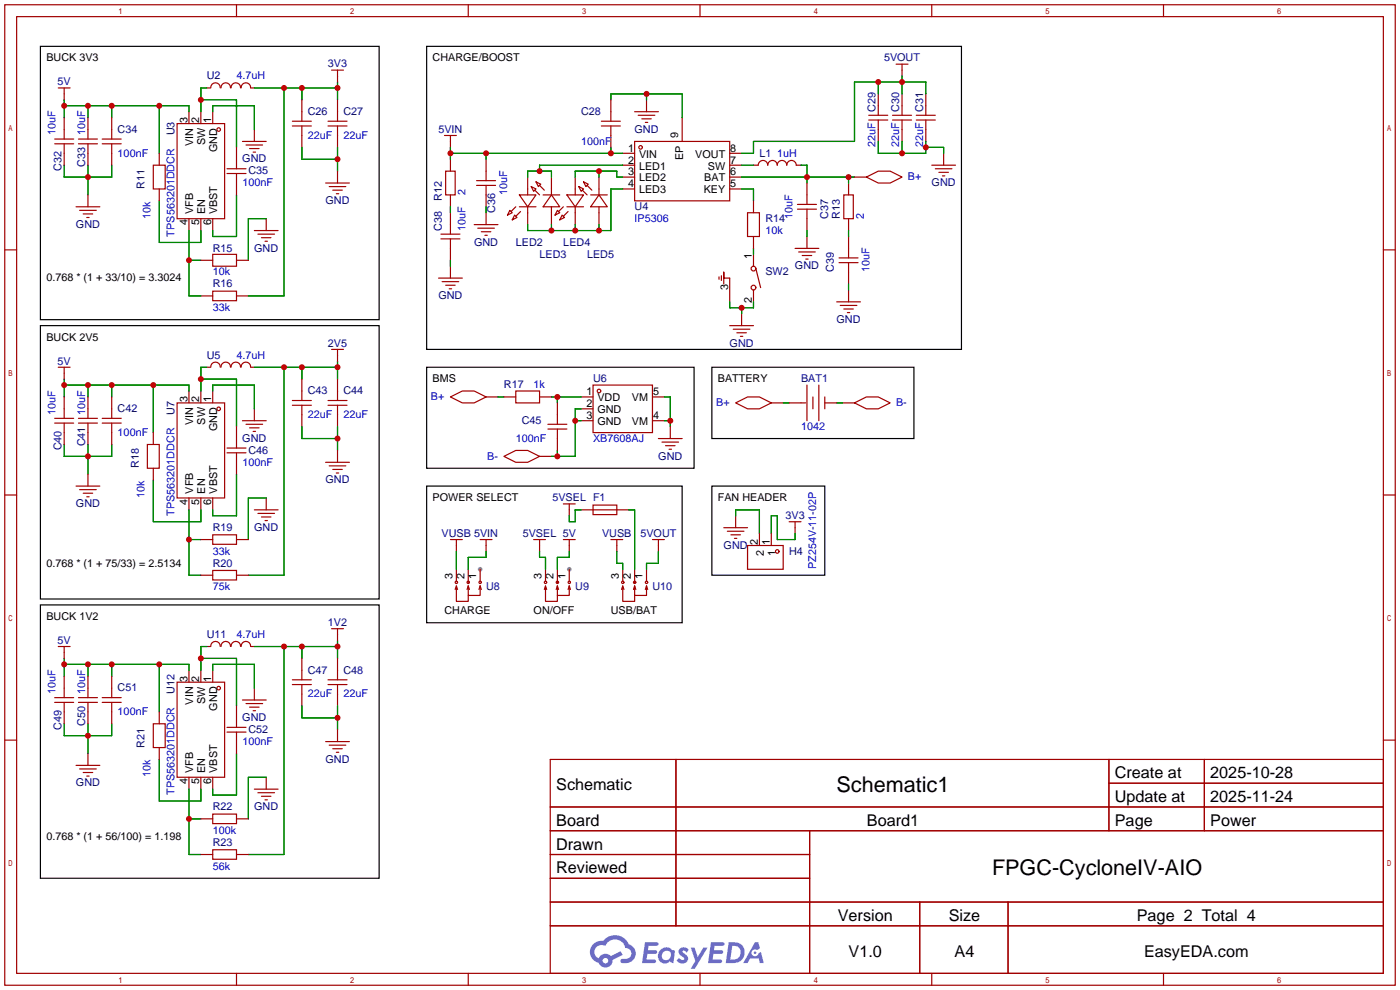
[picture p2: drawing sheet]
<svg xmlns="http://www.w3.org/2000/svg" width="299mm" height="212mm" viewBox="0 0 299 212" stroke-linecap="round" stroke-linejoin="round" font-family="sans-serif">
<g fill="#999">
<circle cx="102.6" cy="121.7" r=".51"/>
<circle cx="121.7" cy="121.7" r=".51"/>
</g>
<g fill="none" stroke="#a10000" stroke-width=".25">
<path d="M1 1h297.2v209.6h-297.2zM3.6 3.6h292.1v204.4h-292.1zM50.5 1v2.6M100.1 1v2.6M149.6 1v2.6M199.1 1v2.6M248.7 1v2.6M1 53.4h2.6M295.7 53.4h2.5M1 105.8h2.6M295.7 105.8h2.5M1 158.2h2.6"/>
<path d="M295.7 158.2h2.5M117.6 162.3h178.1v45.7h-178.1zM117.6 172.5h178.1M117.6 177.5h178.1M144.5 162.3v35.6M173 177.5v30.5M237 162.3v15.2M237 167.4h58.7M257.4 162.3v15.2M117.6 182.6h55.4M117.6 192.8h178.1M117.6 187.7h55.4"/>
<path d="M117.6 197.9h178.1M196.6 192.8v15.2M215.4 192.8v15.2M50.5 208v2.6M100.1 208v2.6M149.6 208v2.6M199.1 208v2.6M248.7 208v2.6"/>
</g>
<g fill="#5487ff">
<path d="M145.3 202.7a1.3 1.3 0 0 1 1.9 .3l-.4 .6a.54 .54 0 0 0-.9-.2l.1 .2a1.34 1.34 0 0 1 .9 1.8 1.47 1.47 0 0 1-2.3-.1l.5-.6 .8 .5a.31 .31 0 0 0 .4-.3 .31 .31 0 0 0-.3-.4 1.12 1.12 0 0 1-.7-1.8z"/>
<path d="M147.6 202.5h.9l.6 2 1.2-2h.9l-2.7 4.6h-.9l1-1.7z"/>
<path d="M137.8 201.4h1.7a1.31 1.31 0 0 1 1.2 .2 .4 .4 0 0 1-.3 .5l-1.8 .1-.1 .9h1.6a.4 .4 0 0 1 .4 .4 .4 .4 0 0 1-.5 .4h-1.6l-.2 1.2h1.4a.46 .46 0 0 1 .5 0 .46 .46 0 0 1 .1 .5l-.4 .2h-2.6z"/>
<path d="M151.9 201.4h1.7a1.32 1.32 0 0 1 1.2 .2 .39 .39 0 0 1-.3 .5l-1.8 .1-.1 .9h1.6a.4 .4 0 0 1 .4 .4 .4 .4 0 0 1-.4 .4h-1.7l-.2 1.2h1.4a.46 .46 0 0 1 .5 0 .46 .46 0 0 1 .1 .5l-.4 .2h-2.6z"/>
<path d="M161.3 201.4h.8l.3 1.3-.6 .4a.75 .75 0 0 0-1.1 .3 .75 .75 0 0 0 .5 1 .75 .75 0 0 0 .9-.7l.5-.2 .6 2.3h-.8l-.3-.9h-1.8l-.5 .9h-1z"/>
<path d="M155.7 201.4l-.6 4.4h1.5a2.27 2.27 0 0 0 2.6-2.2 2.27 2.27 0 0 0-2.7-2.2zM156.5 202.1a1.5 1.5 0 0 1 1.8 1.6 1.5 1.5 0 0 1-1.9 1.4h-.3z"/>
<path d="M141.2 203a1.6 1.6 0 0 0-.3 2.3 1.6 1.6 0 0 0 2.3 .2l.7 .3 .3-2.4-.1-.3-.5-.1a1.58 1.58 0 0 0-2.4 0zM141.8 203.5a.98 .98 0 0 1 1.6 .4 .98 .98 0 0 1-1.1 1.3 .94 .94 0 0 1-.9-.7 .94 .94 0 0 1 .4-1z"/>
<path d="M126.8 201.8a2.37 2.37 0 0 0 1.1 4 1.54 1.54 0 0 0 1.8 1 1.54 1.54 0 0 0 1.2-1.6l2.2-1.1-.5-.8-2 1a1.57 1.57 0 0 0-2.7 .5 1.5 1.5 0 0 1-.7-2.1 1.5 1.5 0 0 1 2.2-.5 2.23 2.23 0 0 1 2.3-1.4 2.23 2.23 0 0 1 2 1.8 1.16 1.16 0 0 1 1.2 1.1 1.16 1.16 0 0 1-1.1 1.2h-.7a.47 .47 0 0 0-.5 .4 .47 .47 0 0 0 .4 .5 2.17 2.17 0 0 0 2.5-.9 2.17 2.17 0 0 0-.3-2.7l-.8-.4a3.2 3.2 0 0 0-5.5-.7l-1.1 .1zM128.8 205.3a.6 .6 0 0 1 1.2 0 .6 .6 0 0 1-1.2 0z"/>
<circle cx="161.4" cy="203.6" r=".28"/>
</g>
<g fill="none" stroke="#a10000" stroke-width=".25">
<path d="M12.4 18.8h2.6M13.7 18.8v2.5M44.2 18.8h.8M47.1 18.8a1.01 1.01 0 0 0-1-1.1 1.01 1.01 0 0 0-1.1 1.1M49.3 18.8a1.01 1.01 0 0 0-1.1-1.1 1.01 1.01 0 0 0-1 1.1M51.4 18.8a1.01 1.01 0 0 0-1-1.1 1.01 1.01 0 0 0-1 1.1M53.6 18.8a1.01 1.01 0 0 0-1-1.1 1.01 1.01 0 0 0-1.1 1.1M53.6 18.8h.8M70.9 15h2.5M72.1 15v2.5M191.5 13.7h2.6M192.8 13.7v2.6"/>
<path d="M11.7 29.7h4M11.7 30.7h4M13.7 25.1v4.6M13.7 30.7v4.6M16.8 29.7h4M16.8 30.7h4M18.8 25.1v4.6M18.8 30.7v4.6M21.8 29.7h4.1M21.8 30.7h4.1M23.9 25.1v4.6M23.9 30.7v4.6"/>
<path d="M32.8 35.3h2.5v5.1h-2.5zM34 32.8v2.5M37.8 26.4h10.2v20.3h-10.2zM40.4 23.9v2.5M42.9 23.9v2.5M45.5 23.9v2.5M48.5 36.1h4.1M48.5 37.1h4.1M50.5 31.5v4.6M50.5 37.1v4.6M51.8 30.2h5.1M52.6 31h3.5"/>
<path d="M53.3 31.8h2.1M54.1 32.5h.5M54.4 27.7v2.5M62.5 26.9h4M62.5 25.9h4M64.5 21.3v4.6M64.5 26.9v4.6M69.6 39.1h5.1M70.1 26.9h4.1M70.1 25.9h4.1M70.4 39.9h3.5M72.1 21.3v4.6"/>
<path d="M72.1 26.9v4.6M72.1 36.6v2.5M95 29h2.5M95.2 36.6h2.1v5.1h-2.1zM96.3 29v2.5M96.3 34v2.6M101.9 38.6h4M101.9 39.6h4M103.9 34v4.6M103.9 39.6v4.6M112.8 37.8v3.9M113.5 39.9l1.1 .5-.6 .5z"/>
<path d="M114.6 38.9l1 .5-.5 .5zM115.3 39.6l1 1M117.9 37.8v3.9M122.9 37.8v3.9M123.7 39.9l1 .5-.5 .5zM124.7 38.9l1 .5-.5 .5zM125.5 39.6l1 1M128 37.8v3.9M128.5 26.9h4.1M128.5 25.9h4.1M130.6 21.3v4.6M130.6 26.9v4.6"/>
<path d="M133.1 32.8h2.5M133.1 35.3h2.5M133.1 37.8h2.5M135.6 30.2h20.4v12.7h-20.4zM135.6 23.9h5.1M136.4 24.6h3.6M137.2 25.4h2M137.9 26.2h.5M138.2 21.3v2.6M145.8 25.1v5.1M156 32.8h2.5M156 35.3h2.5"/>
<path d="M156 37.8h2.5M161 35.3h1.1a1.02 1.02 0 0 1 1-1 1.02 1.02 0 0 1 1 1 1.02 1.02 0 0 1 1-1 1.02 1.02 0 0 1 1 1 1.02 1.02 0 0 1 1-1 1.02 1.02 0 0 1 1 1 1.02 1.02 0 0 1 1.1-1 1.02 1.02 0 0 1 1 1h1M172.5 39.1v4.6M181.4 39.1v2.6M182.6 37.8h2.6M185.2 37.8l2.5-1.2h2.5l2.6 1.2-2.6 1.3h-2.5zM185.7 24.6h4M185.7 25.7h4M187.7 20.1v4.5M187.7 25.7v4.5M190.8 24.6h4M190.8 25.7h4"/>
<path d="M192.8 20.1v4.5M192.8 25.7v4.5M195.8 24.6h4.1M195.8 25.7h4.1M197.9 20.1v4.5M197.9 25.7v4.5M199.1 35.3h5.1M199.9 36.1h3.6M200.7 36.8h2M201.4 37.6h.5M201.7 32.8v2.5M16.3 44.2h5"/>
<path d="M17 45h3.6M17.8 45.7h2M18.5 46.5h.5M18.8 41.7v2.5M34 40.4v2.5M40.4 46.7v2.6M42.9 46.7v2.6M42.9 55.6h2.6M45.5 54.4h5v2.5h-5zM45.5 46.7v2.6M50.5 55.6h2.6M54.4 49.3h5"/>
<path d="M55.1 50h3.6M55.9 50.8h2M56.6 51.6h.5M56.9 46.7v2.6M71.1 40.6h2.1M71.9 41.4h.5M93.7 59.4h5.1M94.2 50h4.1M94.2 51.1h4.1M96.3 41.7v2.5M96.3 45.5v4.5M96.3 51.1v4.5"/>
<path d="M96.3 56.9v2.5M101.3 48h5.1M102.1 48.8h3.6M102.9 49.5h2M103.6 50.3h.5M103.9 45.5v2.5M109 45l.5 .5-1 .5zM110 46l.5 .5-1 .5zM110.2 44.2l-1 1M111 41.7h3.6l-1.8 2.5zM111 44.2h3.6M111.3 45.2l-1.1 1"/>
<path d="M112.8 44.2v3.8M114.3 40.6l1 1.1M116.1 41.7h3.5M117.9 41.7l1.7 2.5h-3.5zM117.9 44.2v3.8M119.1 45l.5 .5-1 .5zM120.1 46l.5 .5-1 .5zM120.4 44.2l-1 1M121.2 41.7h3.5l-1.8 2.5zM121.2 44.2h3.5M121.4 45.2l-1 1M122.9 44.2v3.8"/>
<path d="M124.5 40.6l1 1.1M126.2 41.7h3.6M128 41.7l1.8 2.5h-3.6zM128 44.2v3.8M133.1 40.4h2.5M153.7 59.2v.5M154.2 58.9v1M156 40.4h2.5M159.8 45.5h2.5v5h-2.5zM161 42.9v2.6M161 50.5v2.6M161 54.4v2.5"/>
<path d="M161.5 57.4l1.1 4.1M169.9 53.1h5.1M170.4 43.7h4.1M170.4 44.7h4.1M170.7 53.8h3.5M171.4 54.6h2.1M172.2 55.4h.5M172.5 44.7v4.6M172.5 50.5v2.6M179.3 55.1h4.1M179.3 56.1h4.1M180.3 41.7h2.1v5h-2.1z"/>
<path d="M181.4 46.7v2.6M181.4 50.5v4.6M181.4 56.1v4.6M12.4 78.5h2.6M13.7 78.5v2.5M42.9 63.2h2.6M44.2 78.5h.8M45.5 62.2h5v2.1h-5zM47.1 78.5a1.01 1.01 0 0 0-1-1.1 1.01 1.01 0 0 0-1.1 1.1M49.3 78.5a1.01 1.01 0 0 0-1.1-1.1 1.01 1.01 0 0 0-1 1.1M50.5 63.2h2.6M51.4 78.5a1.01 1.01 0 0 0-1-1.1 1.01 1.01 0 0 0-1 1.1"/>
<path d="M53.6 78.5a1.01 1.01 0 0 0-1-1.1 1.01 1.01 0 0 0-1.1 1.1M53.6 78.5h.8M70.9 74.7h2.5M72.1 74.7v2.5M94.5 60.2h3.5M95.2 61h2.1M96 61.7h.5M154.7 60.7v-2.5v1.2h1.3v5.1M156 69.6h5M156.7 70.4h3.6M157.5 71.1h2M158.2 71.9h.5"/>
<path d="M158.5 67.1v2.5M161 62v2.5M178.8 64.5h5.1M179.6 65.3h3.5M180.3 66h2.1M181.1 66.8h.5M181.4 62v2.5M11.7 89.4h4M11.7 90.4h4M13.7 84.8v4.6M13.7 90.4v4.6M16.8 89.4h4"/>
<path d="M16.8 90.4h4M18.8 84.8v4.6M18.8 90.4v4.6M21.8 89.4h4.1M21.8 90.4h4.1M23.9 84.8v4.6M23.9 90.4v4.6M31.5 95h2.5v5.1h-2.5zM32.8 92.5v2.5M37.8 86.1h10.2v20.3h-10.2zM40.4 83.6v2.5M42.9 83.6v2.5"/>
<path d="M45.5 83.6v2.5M48.5 96.8h4.1M48.5 95.8h4.1M50.5 91.2v4.6M50.5 96.8v4.5M51.8 89.9h5.1M52.6 90.7h3.5M53.3 91.4h2.1M54.1 92.2h.5M54.4 87.4v2.5M62.5 86.6h4M62.5 85.6h4"/>
<path d="M64.5 81v4.6M64.5 86.6v4.6M69.6 98.8h5.1M70.1 86.6h4.1M70.1 85.6h4.1M70.4 99.6h3.5M72.1 81v4.6M72.1 86.6v4.6M72.1 96.3v2.5M96.3 84.8l2.5-1.2h2.5l2.6 1.2-2.6 1.3h-2.5zM103.9 84.8h2.5M107.7 97.5l2.5-1.2h2.6l2.5 1.2-2.5 1.3h-2.6z"/>
<path d="M107.7 84.8h2.5M110.2 83.6h5.1v2.5h-5.1zM115.3 84.8h2.6M115.3 97.5h2.6M117.1 90.7h4.1M117.1 91.7h4.1M119.1 86.1v4.6M119.1 91.7v4.6M124.2 84.8h2.5M124.2 87.4h2.5M124.2 89.9h2.5M126.7 82.3h12.7v10.2h-12.7z"/>
<path d="M139.4 84.8h2.6M139.4 89.9h2.6M140.7 93.7h5.1M141.5 94.5h3.5M142.2 95.2h2.1M143 96h.5M143.3 91.2v2.5M157.2 86.1l2.6-1.3h2.5l2.5 1.3-2.5 1.3h-2.5zM164.8 86.1h2.6M168.7 86.1h3.5M172.5 82.3v7.6M173.7 84.8v2.6"/>
<path d="M175 82.3v7.6M176.3 86.1h2.5M176.3 84.8v2.6M180.1 86.1h2.5M182.6 86.1l2.6-1.3h2.5l2.5 1.3-2.5 1.3h-2.5zM16.3 103.9h5M17 104.6h3.6M17.8 105.4h2M18.5 106.2h.5M18.8 101.3v2.6M32.8 100.1v2.5M40.4 106.4v2.6"/>
<path d="M42.9 106.4v2.6M42.9 115.3h2.6M45.5 114.3h5v2h-5zM45.5 106.4v2.6M50.5 115.3h2.6M54.4 109h5M55.1 109.7h3.6M55.9 110.5h2M56.6 111.3h.5M56.9 106.4v2.6M71.1 100.3h2.1M71.9 101.1h.5"/>
<path d="M96.3 115.3h2.5M97.5 115.3v2.6M102.6 115.3h2.6M103.9 115.3v2.6M114 115.3h2.6M115.3 115.3v2.6M120.4 115.3h2.5M120.4 107.7h2.5M121.7 107.7v2.5M121.7 115.3v2.6M124.2 109h10.2M126.7 107.9h5.1v2.1h-5.1z"/>
<path d="M130.6 115.3h2.5M131.8 115.3v2.6M139.4 115.3h2.6M140.7 115.3v2.6M154.7 112.8h5.1M155.4 113.5h3.6M156.2 114.3h2M157 115.1h.5M157.2 110.2v2.6M159.8 116.6h7.6v5.1h-7.6zM162.3 114v2.6M164.8 114v2.6"/>
<path d="M168.7 111.5h2.5M169.9 111.5v2.5M12.4 138.2h2.6M13.7 138.2v2.5M42.9 122.9h2.6M44.2 138.2h.8M45.5 121.9h5v2.1h-5zM47.1 138.2a1.01 1.01 0 0 0-1-1.1 1.01 1.01 0 0 0-1.1 1.1M49.3 138.2a1.01 1.01 0 0 0-1.1-1.1 1.01 1.01 0 0 0-1 1.1M50.5 122.9h2.6M51.4 138.2a1.01 1.01 0 0 0-1-1.1 1.01 1.01 0 0 0-1 1.1M53.6 138.2a1.01 1.01 0 0 0-1-1.1 1.01 1.01 0 0 0-1.1 1.1"/>
<path d="M53.6 138.2h.8M70.9 134.4h2.5M72.1 134.4v2.5M97.3 126l.2-.8 .3 .8M97.5 125.5v3h2.6v-1.2M97.5 121.7v2.5M100.1 125.2v2.1h2.5v-2.1M100.1 121.7v3M100.1 125.2l-.3 .8M100.1 125.2l.2 .8M102.6 121.7v2.5M102.6 125.2l.3 .8"/>
<path d="M102.6 125.2l-.2 .8M116.3 126l.3-.8 .2 .8M116.6 125.5v3h2.5v-1.2M116.6 121.7v2.5M119.1 125.2v2.1h2.6v-2.1M119.1 121.7v3M119.1 125.2l-.2 .8M119.1 125.2l.3 .8M121.7 121.7v2.5M121.7 125.2l.2 .8M121.7 125.2l-.3 .8M132.8 126l.3-.8 .2 .8"/>
<path d="M133.1 125.5v3h2.5v-1.2M133.1 121.7v2.5M135.6 125.2v2.1h2.6v-2.1M135.6 121.7v3M135.6 125.2l-.2 .8M135.6 125.2l.3 .8M138.2 121.7v2.5M138.2 125.2l.2 .8M138.2 125.2l-.3 .8M11.7 149.1h4M11.7 150.1h4M13.7 144.5v4.6"/>
<path d="M13.7 150.1v4.6M16.8 149.1h4M16.8 150.1h4M18.8 144.5v4.6M18.8 150.1v4.6M21.8 149.1h4.1M21.8 150.1h4.1M23.9 144.5v4.6M23.9 150.1v4.6M32.8 154.7h2.5v5.1h-2.5zM34 152.1v2.6M34 159.8v2.5"/>
<path d="M37.8 145.8h10.2v20.3h-10.2zM40.4 143.3v2.5M42.9 143.3v2.5M45.5 143.3v2.5M48.5 156.5h4.1M48.5 155.4h4.1M50.5 150.9v4.5M50.5 156.5v4.5M51.8 149.6h5.1M52.6 150.4h3.5M53.3 151.1h2.1M54.1 151.9h.5"/>
<path d="M54.4 147.1v2.5M62.5 146.3h4M62.5 145.3h4M64.5 140.7v4.6M64.5 146.3v4.6M69.6 158.5h5.1M70.1 146.3h4.1M70.1 145.3h4.1M70.4 159.3h3.5M72.1 140.7v4.6M72.1 146.3v4.6M72.1 156v2.5"/>
<path d="M16.3 163.6h5M17 164.3h3.6M17.8 165.1h2M18.5 165.9h.5M18.8 161v2.6M40.4 166.1v2.6M42.9 166.1v2.6M42.9 175h2.6M45.5 174h5v2h-5zM45.5 166.1v2.6M50.5 175h2.6M54.4 168.7h5"/>
<path d="M55.1 169.4h3.6M55.9 170.2h2M56.6 170.9h.5M56.9 166.1v2.6M71.1 160h2.1M71.9 160.8h.5M42.9 182.6h2.6M45.5 181.6h5v2h-5zM50.5 182.6h2.6"/>
<circle cx="46.7" cy="27.7" r=".38"/>
<circle cx="136.9" cy="31.5" r=".38"/>
<circle cx="161" cy="57.4" r=".51"/>
<circle cx="161" cy="61.5" r=".51"/>
<circle cx="46.7" cy="87.4" r=".38"/>
<circle cx="128" cy="83.6" r=".38"/>
<circle cx="166.1" cy="117.9" r=".38"/>
<circle cx="97.5" cy="124.5" r=".25"/>
<circle cx="100.1" cy="124.5" r=".25"/>
<circle cx="102.6" cy="124.5" r=".25"/>
<circle cx="116.6" cy="124.5" r=".25"/>
<circle cx="119.1" cy="124.5" r=".25"/>
<circle cx="121.7" cy="124.5" r=".25"/>
<circle cx="133.1" cy="124.5" r=".25"/>
<circle cx="135.6" cy="124.5" r=".25"/>
<circle cx="138.2" cy="124.5" r=".25"/>
<circle cx="46.7" cy="147.1" r=".38"/>
</g>
<g fill="none" stroke="#008700" stroke-width=".25">
<path d="M44.2 18.8h-1.3v5.1M54.4 18.8h17.7M60.7 18.8v44.4h-7.6M64.5 18.8v2.5M72.1 17.5v3.8M187.7 17.5v2.6M192.8 16.3v3.8M13.7 35.3v2.5h10.2v-2.5M13.7 22.6h26.7v1.3M13.7 21.3v3.8M18.8 22.6v2.5M18.8 35.3v6.4"/>
<path d="M23.9 22.6v2.5M34 22.6v10.2M42.9 21.3h7.6v10.2M45.5 23.9v-1.3h8.9v5.1M64.5 31.5v2.5h7.6M72.1 31.5v5.1M96.3 31.5v2.5M96.3 32.8h36.8M103.9 32.8v1.2M112.8 37.8v-1.2h5.1v1.2M122.9 37.8v-1.2h8.9v1.2h1.3M128 36.6v1.2"/>
<path d="M130.6 21.3v-1.2h15.2v5M130.6 31.5v1.3M133.1 35.3h-17.8v1.3M138.2 20.1v1.2M158.5 37.8h24.1M158.5 35.3h2.5M171.2 35.3h1.3v3.8M181.4 37.8v1.3M187.7 30.2v2.6h10.2v-2.6M192.8 30.2v2.6M197.9 20.1v-2.6h-15.3v12.7h-21.6v2.6h-2.5M197.9 31.5h3.8v1.3"/>
<path d="M34 42.9v8.9h8.9v-2.5M40.4 49.3v13.9h2.5M40.4 55.6h2.5M50.5 41.7v8.8h-5v-1.2M56.9 46.7h-3.8v8.9M96.3 44.2v1.3M96.3 55.6v1.3M103.9 44.2v1.3M117.9 48v1.3M122.9 48v1.3M128 48v1.3M133.1 40.4h-2.5v8.9h-17.8v-1.3"/>
<path d="M158.5 40.4h2.5v2.5M161 53.1v1.3M172.5 49.3v1.2M181.4 49.3v1.2M44.2 78.5h-1.3v5.1M54.4 78.5h17.7M60.7 78.5v44.4h-7.6M64.5 78.5v2.5M72.1 77.2v3.8M156 64.5v1.3h5v-1.3M158.5 65.8v1.3M181.4 60.7v1.3"/>
<path d="M13.7 95v2.5h10.2v-2.5M13.7 82.3h26.7v1.3M13.7 81v3.8M18.8 82.3v2.5M18.8 95v6.3M23.9 82.3v2.5M32.8 82.3v10.2M42.9 81h7.6v10.2M45.5 83.6v-1.3h8.9v5.1M64.5 91.2v2.5h7.6M72.1 91.2v5.1M106.4 84.8h1.3"/>
<path d="M117.9 84.8h6.3M119.1 84.8v1.3M119.1 96.3v1.2M122.9 89.9h1.3M124.2 87.4h-1.3v10.1h-5M142 84.8h1.3v6.4M142 89.9h1.3M167.4 86.1h1.3M178.8 86.1h1.3M32.8 102.6v8.9h10.1v-2.5M40.4 109v13.9h2.5M40.4 115.3h2.5"/>
<path d="M50.5 101.3v8.9h-5v-1.2M56.9 106.4h-3.8v8.9M97.5 117.9v3.8M103.9 117.9v1.2h-3.8v2.6M115.3 117.9v1.2h1.3v2.6M121.7 117.9v1.2h-2.6v2.6M124.2 109h-1.3v2.5h-1.2v-1.3M131.8 117.9v2.5h1.3v1.3M134.4 109h1.2v12.7M140.7 117.9v2.5h-2.5v1.3M157.2 110.2v-1.2h5.1v5M164.8 114v-3.8h1.3v5.1h3.8v-1.3"/>
<path d="M44.2 138.2h-1.3v5.1M54.4 138.2h17.7M60.7 138.2v44.4h-7.6M64.5 138.2v2.5M72.1 136.9v3.8M13.7 142h26.7v1.3M13.7 140.7v3.8M13.7 154.7v2.5h10.2v-2.5M18.8 142v2.5M18.8 154.7v6.3M23.9 142v2.5M34 142v10.1"/>
<path d="M42.9 140.7h7.6v10.2M45.5 143.3v-1.3h8.9v5.1M64.5 150.9v2.5h7.6M72.1 150.9v5.1M34 162.3v8.9h8.9v-2.5M40.4 168.7v13.9h2.5M40.4 175h2.5M50.5 161v8.9h-5v-1.2M56.9 166.1h-3.8v8.9"/>
</g>
<path d="M8.6 9.9h72.4v58.4h-72.4zM91.2 9.9h114.3v64.8h-114.3zM8.6 69.6h72.4v58.4h-72.4zM91.2 78.5h57.1v21.6h-57.1zM152.1 78.5h43.2v15.2h-43.2zM91.2 103.9h54.6v29.2h-54.6zM152.1 103.9h24.2v19h-24.2zM8.6 129.3h72.4v58.4h-72.4z" fill="none" stroke="#000" stroke-width=".25"/>
<g fill="#c00">
<circle cx="138.2" cy="20.1" r=".63"/>
<circle cx="96.3" cy="32.8" r=".63"/>
<circle cx="103.9" cy="32.8" r=".63"/>
<circle cx="130.6" cy="32.8" r=".63"/>
<circle cx="128" cy="49.3" r=".63"/>
<circle cx="122.9" cy="49.3" r=".63"/>
<circle cx="117.9" cy="49.3" r=".63"/>
<circle cx="128" cy="36.6" r=".63"/>
<circle cx="115.3" cy="36.6" r=".63"/>
<circle cx="181.4" cy="37.8" r=".63"/>
<circle cx="172.5" cy="37.8" r=".63"/>
<circle cx="119.1" cy="84.8" r=".63"/>
<circle cx="143.3" cy="89.9" r=".63"/>
<circle cx="119.1" cy="97.5" r=".63"/>
<circle cx="122.9" cy="89.9" r=".63"/>
<circle cx="192.8" cy="17.5" r=".63"/>
<circle cx="187.7" cy="17.5" r=".63"/>
<circle cx="197.9" cy="31.5" r=".63"/>
<circle cx="192.8" cy="32.8" r=".63"/>
<circle cx="158.5" cy="65.8" r=".63"/>
<circle cx="42.9" cy="21.3" r=".63"/>
<circle cx="34" cy="22.6" r=".63"/>
<circle cx="23.9" cy="22.6" r=".63"/>
<circle cx="18.8" cy="22.6" r=".63"/>
<circle cx="13.7" cy="22.6" r=".63"/>
<circle cx="18.8" cy="37.8" r=".63"/>
<circle cx="40.4" cy="55.6" r=".63"/>
<circle cx="60.7" cy="18.8" r=".63"/>
<circle cx="64.5" cy="18.8" r=".63"/>
<circle cx="72.1" cy="18.8" r=".63"/>
<circle cx="72.1" cy="34" r=".63"/>
<circle cx="42.9" cy="81" r=".63"/>
<circle cx="32.8" cy="82.3" r=".63"/>
<circle cx="23.9" cy="82.3" r=".63"/>
<circle cx="18.8" cy="82.3" r=".63"/>
<circle cx="13.7" cy="82.3" r=".63"/>
<circle cx="18.8" cy="97.5" r=".63"/>
<circle cx="40.4" cy="115.3" r=".63"/>
<circle cx="60.7" cy="78.5" r=".63"/>
<circle cx="64.5" cy="78.5" r=".63"/>
<circle cx="72.1" cy="78.5" r=".63"/>
<circle cx="72.1" cy="93.7" r=".63"/>
<circle cx="42.9" cy="140.7" r=".63"/>
<circle cx="34" cy="142" r=".63"/>
<circle cx="23.9" cy="142" r=".63"/>
<circle cx="18.8" cy="142" r=".63"/>
<circle cx="13.7" cy="142" r=".63"/>
<circle cx="18.8" cy="157.2" r=".63"/>
<circle cx="40.4" cy="175" r=".63"/>
<circle cx="60.7" cy="138.2" r=".63"/>
<circle cx="64.5" cy="138.2" r=".63"/>
<circle cx="72.1" cy="138.2" r=".63"/>
<circle cx="72.1" cy="153.4" r=".63"/>
</g>
<g font-size="4.6">
<text x="178.8" y="169.2">Schematic1</text>
<text x="212" y="187">FPGC-CycloneIV-AIO</text>
</g>
<g font-size="3.5">
<text x="238.3" y="166.3">Create at</text>
<text x="258.7" y="166.3">2025-10-28</text>
<text x="118.9" y="168.9">Schematic</text>
<text x="238.3" y="171.4">Update at</text>
<text x="258.7" y="171.4">2025-11-24</text>
<text x="118.9" y="176.5">Board</text>
<text x="185.3" y="176.5">Board1</text>
<text x="238.3" y="176.5">Page</text>
<text x="258.7" y="176.5">Power</text>
<text x="118.9" y="181.6">Drawn</text>
<text x="118.9" y="186.7">Reviewed</text>
<text x="179.1" y="196.8">Version</text>
<text x="202.8" y="196.8">Size</text>
<text x="243" y="196.8">Page 2 Total 4</text>
<text x="181.4" y="204.4">V1.0</text>
<text x="204" y="204.4">A4</text>
<text x="244.5" y="204.4">EasyEDA.com</text>
</g>
<g font-size="2.3">
<text x="9.9" y="13.1">BUCK 3V3</text>
<text x="92.5" y="13.1">CHARGE/BOOST</text>
<text x="40" y="26.3" transform="rotate(-90 40 26.3)">3</text>
<text x="42.6" y="26.3" transform="rotate(-90 42.6 26.3)">2</text>
<text x="45.1" y="26.3" transform="rotate(-90 45.1 26.3)">1</text>
<text x="145" y="29.4" transform="rotate(-90 145 29.4)">9</text>
<text x="41.3" y="31.2" transform="rotate(-90 41.3 31.2)">VIN</text>
<text x="43.9" y="31.1" transform="rotate(-90 43.9 31.1)">SW</text>
<text x="46.4" y="32.5" transform="rotate(-90 46.4 32.5)">GND</text>
<text x="134.2" y="32.4">1</text>
<text x="134.2" y="35">2</text>
<text x="136.6" y="33.7">VIN</text>
<text x="146" y="34.3" transform="rotate(-90 146 34.3)">EP</text>
<text x="148.6" y="33.7">VOUT</text>
<text x="156.1" y="35">7</text>
<text x="156.1" y="32.4">8</text>
<text x="134.2" y="37.5">3</text>
<text x="134.2" y="40">4</text>
<text x="136.6" y="36.2">LED1</text>
<text x="136.6" y="38.8">LED2</text>
<text x="136.6" y="41.3">LED3</text>
<text x="150.4" y="41.3">KEY</text>
<text x="150.5" y="38.8">BAT</text>
<text x="151.3" y="36.2">SW</text>
<text x="156.1" y="40">5</text>
<text x="156.1" y="37.5">6</text>
<text x="41.3" y="45.8" transform="rotate(-90 41.3 45.8)">VFB</text>
<text x="43.9" y="45.8" transform="rotate(-90 43.9 45.8)">EN</text>
<text x="46.4" y="45.8" transform="rotate(-90 46.4 45.8)">VBST</text>
<text x="40" y="48.1" transform="rotate(-90 40 48.1)">4</text>
<text x="42.6" y="48.1" transform="rotate(-90 42.6 48.1)">5</text>
<text x="45.1" y="48.1" transform="rotate(-90 45.1 48.1)">6</text>
<text x="160.7" y="55.4" transform="rotate(-90 160.7 55.4)">1</text>
<text x="9.9" y="60.1">0.768 * (1 + 33/10) = 3.3024</text>
<text x="155.6" y="62" transform="rotate(-90 155.6 62)">3</text>
<text x="160.7" y="64.8" transform="rotate(-90 160.7 64.8)">2</text>
<text x="9.9" y="72.8">BUCK 2V5</text>
<text x="92.5" y="81.7">BMS</text>
<text x="153.4" y="81.7">BATTERY</text>
<text x="40" y="86" transform="rotate(-90 40 86)">3</text>
<text x="42.6" y="86" transform="rotate(-90 42.6 86)">2</text>
<text x="45.1" y="86" transform="rotate(-90 45.1 86)">1</text>
<text x="125.3" y="84.5">1</text>
<text x="125.3" y="87">2</text>
<text x="125.3" y="89.6">3</text>
<text x="127.7" y="85.8">VDD</text>
<text x="127.7" y="88.3">GND</text>
<text x="135" y="85.8">VM</text>
<text x="139.6" y="89.6">4</text>
<text x="139.6" y="84.5">5</text>
<text x="41.3" y="90.9" transform="rotate(-90 41.3 90.9)">VIN</text>
<text x="43.9" y="90.8" transform="rotate(-90 43.9 90.8)">SW</text>
<text x="46.4" y="92.2" transform="rotate(-90 46.4 92.2)">GND</text>
<text x="127.7" y="90.8">GND</text>
<text x="135" y="90.8">VM</text>
<text x="40" y="107.8" transform="rotate(-90 40 107.8)">4</text>
<text x="41.3" y="105.5" transform="rotate(-90 41.3 105.5)">VFB</text>
<text x="42.6" y="107.8" transform="rotate(-90 42.6 107.8)">5</text>
<text x="43.9" y="105.5" transform="rotate(-90 43.9 105.5)">EN</text>
<text x="45.1" y="107.8" transform="rotate(-90 45.1 107.8)">6</text>
<text x="46.4" y="105.5" transform="rotate(-90 46.4 105.5)">VBST</text>
<text x="92.5" y="107.1">POWER SELECT</text>
<text x="153.4" y="107.1">FAN HEADER</text>
<text x="162" y="116.5" transform="rotate(-90 162 116.5)">2</text>
<text x="163.2" y="118.8" transform="rotate(-90 163.2 118.8)">2</text>
<text x="164.5" y="116.5" transform="rotate(-90 164.5 116.5)">1</text>
<text x="165.8" y="118.8" transform="rotate(-90 165.8 118.8)">1</text>
<text x="9.9" y="121.1">0.768 * (1 + 75/33) = 2.5134</text>
<text x="96.7" y="123.7" transform="rotate(-90 96.7 123.7)">3</text>
<text x="99.2" y="123.7" transform="rotate(-90 99.2 123.7)">2</text>
<text x="101.8" y="123.7" transform="rotate(-90 101.8 123.7)">1</text>
<text x="115.8" y="123.7" transform="rotate(-90 115.8 123.7)">3</text>
<text x="118.3" y="123.7" transform="rotate(-90 118.3 123.7)">2</text>
<text x="120.8" y="123.7" transform="rotate(-90 120.8 123.7)">1</text>
<text x="132.3" y="123.7" transform="rotate(-90 132.3 123.7)">3</text>
<text x="134.8" y="123.7" transform="rotate(-90 134.8 123.7)">2</text>
<text x="137.3" y="123.7" transform="rotate(-90 137.3 123.7)">1</text>
<text x="95" y="131.2">CHARGE</text>
<text x="114" y="131.2">ON/OFF</text>
<text x="130.6" y="131.2">USB/BAT</text>
<text x="9.9" y="132.5">BUCK 1V2</text>
<text x="40" y="145.7" transform="rotate(-90 40 145.7)">3</text>
<text x="42.6" y="145.7" transform="rotate(-90 42.6 145.7)">2</text>
<text x="45.1" y="145.7" transform="rotate(-90 45.1 145.7)">1</text>
<text x="41.3" y="150.6" transform="rotate(-90 41.3 150.6)">VIN</text>
<text x="43.9" y="150.5" transform="rotate(-90 43.9 150.5)">SW</text>
<text x="46.4" y="151.9" transform="rotate(-90 46.4 151.9)">GND</text>
<text x="40" y="167.5" transform="rotate(-90 40 167.5)">4</text>
<text x="41.3" y="165.2" transform="rotate(-90 41.3 165.2)">VFB</text>
<text x="42.6" y="167.5" transform="rotate(-90 42.6 167.5)">5</text>
<text x="43.9" y="165.2" transform="rotate(-90 43.9 165.2)">EN</text>
<text x="45.1" y="167.5" transform="rotate(-90 45.1 167.5)">6</text>
<text x="46.4" y="165.2" transform="rotate(-90 46.4 165.2)">VBST</text>
<text x="9.9" y="179.5">0.768 * (1 + 56/100) = 1.198</text>
</g>
<g font-size="2.3" fill="#000080">
<text x="44.2" y="16.9">U2</text>
<text x="70.1" y="14.4">3V3</text>
<text x="188.9" y="13.1">5VOUT</text>
<text x="12.3" y="18.2">5V</text>
<text x="187.1" y="23.9" transform="rotate(-90 187.1 23.9)">C29</text>
<text x="192.2" y="23.9" transform="rotate(-90 192.2 23.9)">C30</text>
<text x="197.3" y="23.9" transform="rotate(-90 197.3 23.9)">C31</text>
<text x="25.1" y="28.4">C34</text>
<text x="37.3" y="29" transform="rotate(-90 37.3 29)">U3</text>
<text x="65.8" y="24.6">C26</text>
<text x="73.4" y="24.6">C27</text>
<text x="93.7" y="28.4">5VIN</text>
<text x="124.2" y="24.6">C28</text>
<text x="135.6" y="28.4">GND</text>
<text x="18.2" y="35.7" transform="rotate(-90 18.2 35.7)">C33</text>
<text x="51.8" y="34.7">GND</text>
<text x="162.3" y="33.5">L1</text>
<text x="13.1" y="36.6" transform="rotate(-90 13.1 36.6)">C32</text>
<text x="30.9" y="40.4" transform="rotate(-90 30.9 40.4)">R11</text>
<text x="53.1" y="37.3">C35</text>
<text x="199.1" y="39.8">GND</text>
<text x="69.6" y="43.6">GND</text>
<text x="94.4" y="42.9" transform="rotate(-90 94.4 42.9)">R12</text>
<text x="105.8" y="45.5" transform="rotate(-90 105.8 45.5)">C36</text>
<text x="135.6" y="44.9">U4</text>
<text x="163.6" y="47.4">R14</text>
<text x="177" y="46.7" transform="rotate(-90 177 46.7)">C37</text>
<text x="179.5" y="46.7" transform="rotate(-90 179.5 46.7)">R13</text>
<text x="16.2" y="48.7">GND</text>
<text x="45.5" y="53.8">R15</text>
<text x="54.3" y="53.8">GND</text>
<text x="94.4" y="49.3" transform="rotate(-90 94.4 49.3)">C38</text>
<text x="101.3" y="52.5">GND</text>
<text x="110.2" y="52.5">LED2</text>
<text x="120.4" y="52.5">LED4</text>
<text x="115.3" y="55">LED3</text>
<text x="125.5" y="55">LED5</text>
<text x="163.6" y="58.9">SW2</text>
<text x="169.9" y="57.6">GND</text>
<text x="178.2" y="58.2" transform="rotate(-90 178.2 58.2)">C39</text>
<text x="45.5" y="61.4">R16</text>
<text x="93.7" y="63.9">GND</text>
<text x="178.8" y="69">GND</text>
<text x="12.3" y="77.9">5V</text>
<text x="44.2" y="76.6">U5</text>
<text x="70.1" y="74.1">2V5</text>
<text x="155.9" y="74.1">GND</text>
<text x="107.7" y="83">R17</text>
<text x="126.7" y="81.7">U6</text>
<text x="171.2" y="81.7">BAT1</text>
<text x="25.1" y="88.1">C42</text>
<text x="37.3" y="88.6" transform="rotate(-90 37.3 88.6)">U7</text>
<text x="65.8" y="84.3">C43</text>
<text x="73.4" y="84.3">C44</text>
<text x="18.2" y="95.4" transform="rotate(-90 18.2 95.4)">C41</text>
<text x="51.8" y="94.4">GND</text>
<text x="111.5" y="90.6">C45</text>
<text x="13.1" y="96.3" transform="rotate(-90 13.1 96.3)">C40</text>
<text x="29.6" y="100.1" transform="rotate(-90 29.6 100.1)">R18</text>
<text x="53.1" y="97">C46</text>
<text x="140.7" y="98.2">GND</text>
<text x="69.6" y="103.3">GND</text>
<text x="118.1" y="107.1">5VSEL F1</text>
<text x="16.2" y="108.4">GND</text>
<text x="45.5" y="113.5">R19</text>
<text x="54.3" y="113.5">GND</text>
<text x="167.9" y="110.9">3V3</text>
<text x="94.4" y="114.7">VUSB 5VIN</text>
<text x="111.7" y="114.7">5VSEL 5V</text>
<text x="128.7" y="114.7">VUSB</text>
<text x="136.9" y="114.7">5VOUT</text>
<text x="154.7" y="117.3">GND</text>
<text x="168.7" y="118.5">H4</text>
<text x="45.5" y="121.1">R20</text>
<text x="103.9" y="126.2">U8</text>
<text x="122.9" y="126.2">U9</text>
<text x="139.4" y="126.2">U10</text>
<text x="12.3" y="137.6">5V</text>
<text x="44.2" y="136.3">U11</text>
<text x="70.1" y="133.8">1V2</text>
<text x="65.8" y="143.9">C47</text>
<text x="73.4" y="143.9">C48</text>
<text x="25.1" y="147.8">C51</text>
<text x="37.3" y="148.3" transform="rotate(-90 37.3 148.3)">U12</text>
<text x="13.1" y="156" transform="rotate(-90 13.1 156)">C49</text>
<text x="18.2" y="155.1" transform="rotate(-90 18.2 155.1)">C50</text>
<text x="51.8" y="154.1">GND</text>
<text x="30.9" y="159.8" transform="rotate(-90 30.9 159.8)">R21</text>
<text x="53.1" y="156.6">C52</text>
<text x="69.6" y="163">GND</text>
<text x="16.2" y="168.1">GND</text>
<text x="45.5" y="173.2">R22</text>
<text x="54.3" y="173.2">GND</text>
<text x="45.5" y="180.8">R23</text>
</g>
<g font-size="2.3" fill="#00f">
<text x="50.5" y="16.9">4.7uH</text>
<text x="11.9" y="29" transform="rotate(-90 11.9 29)">10uF</text>
<text x="18.2" y="29" transform="rotate(-90 18.2 29)">10uF</text>
<text x="65.8" y="29.6">22uF</text>
<text x="73.4" y="29.6">22uF</text>
<text x="25.1" y="33.5">100nF</text>
<text x="124.2" y="30.9">100nF</text>
<text x="166.1" y="33.5">1uH</text>
<text x="187.1" y="31.5" transform="rotate(-90 187.1 31.5)">22uF</text>
<text x="192.2" y="31.5" transform="rotate(-90 192.2 31.5)">22uF</text>
<text x="197.3" y="31.5" transform="rotate(-90 197.3 31.5)">22uF</text>
<text x="51.8" y="39.8">100nF</text>
<text x="99.5" y="41.7" transform="rotate(-90 99.5 41.7)">2</text>
<text x="108.4" y="41.7" transform="rotate(-90 108.4 41.7)">10uF</text>
<text x="194.1" y="38.5">B+</text>
<text x="32.2" y="46.7" transform="rotate(-90 32.2 46.7)">10k</text>
<text x="135.6" y="47.4">IP5306</text>
<text x="169.3" y="46.7" transform="rotate(-90 169.3 46.7)">10uF</text>
<text x="184.6" y="46.7" transform="rotate(-90 184.6 46.7)">2</text>
<text x="37.3" y="50.5" transform="rotate(-90 37.3 50.5)">TPS563201DDCR</text>
<text x="99.5" y="49.3" transform="rotate(-90 99.5 49.3)">10uF</text>
<text x="163.6" y="50">10k</text>
<text x="45.5" y="58.9">10k</text>
<text x="185.9" y="58.2" transform="rotate(-90 185.9 58.2)">10uF</text>
<text x="45.5" y="66.5">33k</text>
<text x="50.5" y="76.6">4.7uH</text>
<text x="114" y="83">1k</text>
<text x="11.9" y="88.6" transform="rotate(-90 11.9 88.6)">10uF</text>
<text x="18.2" y="88.6" transform="rotate(-90 18.2 88.6)">10uF</text>
<text x="65.8" y="89.3">22uF</text>
<text x="73.4" y="89.3">22uF</text>
<text x="92.1" y="85.5">B+</text>
<text x="153.1" y="86.8">B+</text>
<text x="191.5" y="86.8">B-</text>
<text x="25.1" y="93.1">100nF</text>
<text x="110.2" y="94.4">100nF</text>
<text x="126.7" y="94.4">XB7608AJ</text>
<text x="171.2" y="91.9">1042</text>
<text x="51.8" y="99.5">100nF</text>
<text x="104.1" y="98.2">B-</text>
<text x="30.9" y="106.4" transform="rotate(-90 30.9 106.4)">10k</text>
<text x="37.3" y="110.2" transform="rotate(-90 37.3 110.2)">TPS563201DDCR</text>
<text x="45.5" y="118.5">33k</text>
<text x="174.4" y="121.7" transform="rotate(-90 174.4 121.7)">PZ254V-11-02P</text>
<text x="45.5" y="126.2">75k</text>
<text x="50.5" y="136.3">4.7uH</text>
<text x="11.9" y="148.3" transform="rotate(-90 11.9 148.3)">10uF</text>
<text x="18.2" y="148.3" transform="rotate(-90 18.2 148.3)">10uF</text>
<text x="65.8" y="149">22uF</text>
<text x="73.4" y="149">22uF</text>
<text x="25.1" y="152.8">100nF</text>
<text x="51.8" y="159.2">100nF</text>
<text x="32.2" y="166.1" transform="rotate(-90 32.2 166.1)">10k</text>
<text x="37.3" y="169.9" transform="rotate(-90 37.3 169.9)">TPS563201DDCR</text>
<text x="45.5" y="178.2">100k</text>
<text x="45.5" y="185.9">56k</text>
</g>
</svg>
